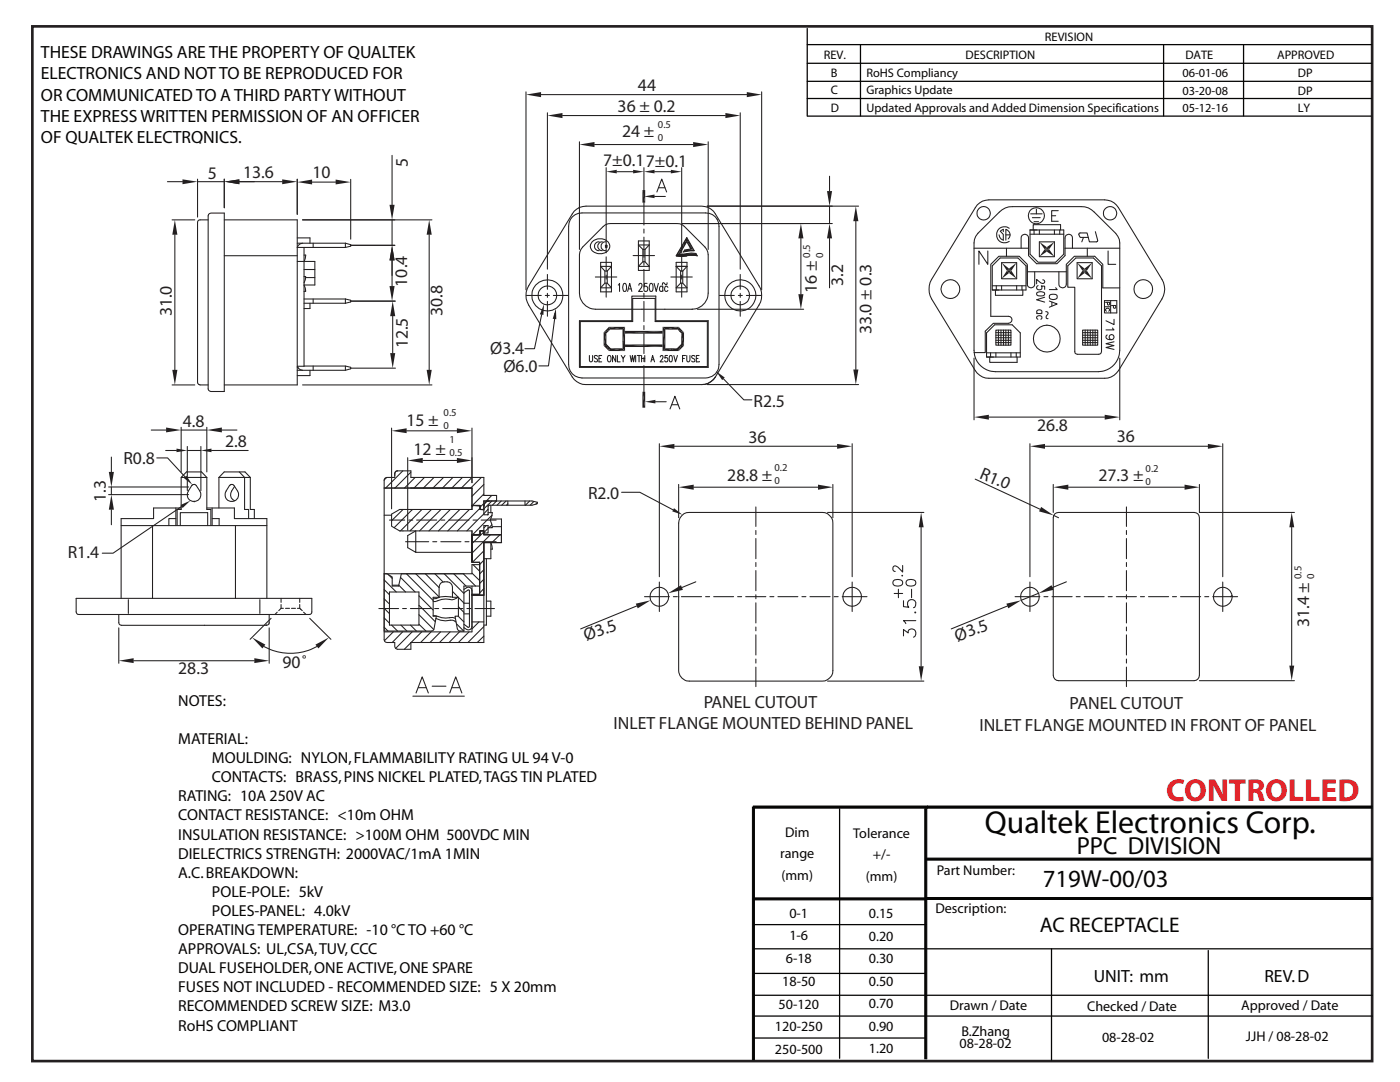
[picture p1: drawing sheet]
<svg xmlns="http://www.w3.org/2000/svg" width="279mm" height="216mm" viewBox="0 0 279 216" stroke-linecap="round" stroke-linejoin="round" font-family="sans-serif">
<path d="M6.5 5.3h267.3v206.4h-267.3z" fill="none" stroke="#231f20" stroke-width=".53"/>
<g fill="#050504" stroke="#050504" stroke-width=".2">
<path d="M150.2 161h.4v50.5h-.4z"/>
<path d="M184.6 161.4h.4v50h-.4z"/>
<path d="M150.4 160.8h34.7v.5h-34.7z"/>
<path d="M150.4 179.2h34.3v.4h-34.3z"/>
<path d="M185.1 160.8h88.8v.5h-88.8z"/>
<path d="M184.7 171.2h89.2v.4h-89.2z"/>
</g>
<g fill="none" stroke="#050504" stroke-width=".25">
<path d="M161.1 8.9h112.6M161.1 12.6h112.6M161.1 16.2h112.6M161.1 5.7v17.5M161.1 19.7h112.6M171.7 8.9v14.2M232.2 8.9v14.2M248.2 8.9v14.2M39.9 28.5h.1M161.2 23.2h112.4M167.6 161.4v49.8M150.4 189.3h123.5"/>
<path d="M150.4 194.2h34.4M150.4 184.5h34.5M150.6 198.6h123.3M209.9 189.3v22.2M241.1 189.7v21.5M150.4 207.1h34.4M150.4 202.7h123.5"/>
</g>
<path d="M184.7 179.4h89.2" fill="none" stroke="#050504" stroke-width=".4"/>
<path d="M184.8 161.1h88.8" fill="none" stroke="#050504" stroke-width=".2"/>
<g fill="none" stroke="#231f20" stroke-width=".21">
<path d="M36.2 95.3v6.4h-.9v3.2M37.2 94.2h3l1.1 1.1h-5.1zM38.3 96.9a.57 .57 0 0 1 .9 0l.7 1.1a1.35 1.35 0 0 1-1.2 2.1 1.35 1.35 0 0 1-1.1-2.1zM38.7 96.7h.1M41.3 95.3v6.4h.8v3.2M43.7 95.3v6.1M43.7 95.3h6.3M43.7 95.3l1-1.1h4.2l1.1 1.1M45.8 96.9a.57 .57 0 0 1 .9 0l.7 1.1a1.35 1.35 0 0 1-1.1 2.1 1.35 1.35 0 0 1-1.2-2.1zM46.3 96.7h.1M46.8 97a2.1 2.1 0 0 0-.7 2.3l.7 .6M47.8 94.2l1 1.1v6.4h.8v1.8"/>
<path d="M50 95.3v6.4h.8v1.8M76.7 95.8v31.9l.2 .4 .3 .1h1.6l.1 1.1 .4 .3h2.7v-1.4M76.7 97.4h17.5v4.3M77.2 95.3l-.5 .5M78.8 94.9l.1-.7 .4-.2-.4 .2-.1 1.1h-1.6l-.3 .1-.2 .4M79.3 94h2.7zM80.4 94l-3.4 3.4M82 94v1.3h14.6v3.6h2.5M82 94.2l-3.2 3.2M82.8 95.3l-2.1 2.1M84.7 95.3l-2.1 2.1M86.6 95.3l-2.1 2.1"/>
<path d="M88.5 95.3l-2.1 2.1M90.4 95.3l-2.1 2.1M92.3 95.3l-2.1 2.1M94.2 95.3l-2.1 2.1M96.1 95.3l-2.2 2.1M96.6 98.6l-2.3 2.3M96.6 100h9.6l1 .2v.3l-1 .3h-8.6l-.2 .2v1.7h-.8zM96.6 96.7l-2.4 2.3M97.6 100a1.02 1.02 0 0 0-1 1M98.1 98.9l-1 1.1M98.2 100l-1.6 1.5M99.1 100l-.8 .8"/>
<path d="M99.1 99.8l-.2 .2M99.1 98.9v1.1zM100 100l-.8 .8M101 100l-.9 .8M101.3 100v.8M104.8 100v.8M105.7 100l-.8 .8M15.2 119.4h47v2.7l-.2 .5h-.3h-46h-.2l-.3-.5zM24.2 104.9h29.1M25.6 119.7v2.7M30.4 104.9v14.5M35.1 103.5h-1.4v1.4"/>
<path d="M35.1 101.4v3.5M36 104.9v-2.6h5.4v2.6M36.2 101.4h-5.5v2.1h-6.5v15.9M38.7 100.1h.1M41.3 101.4h5.5v2.1h6.5v15.9M42.3 103.5h1.4v1.4M42.3 101.4v3.5M47 104.9v14.5M51.9 119.7v2.7M76.7 119.5l.9 .9M76.7 115.7l2.4 2.4M76.7 117.6l1 1.1"/>
<path d="M76.7 102.8h1.4M77.5 114.7l.8 .7M77.7 103.8h3.1M77.7 118.1h5.9v6.6h-5.9zM78.3 116.8h1.3l1.3 1.3M79.9 115.2l2.9 2.9M80.1 114.5l-.6 2.4h-1.2v-1.8l-1.1-.6M80.4 101.7l-2.3 2.2M80.9 108.1h4.7M81.1 114.5l5.3 5.3M81.4 106.9l1.6-1v4.3l-1.6-.9zM81.6 103.8h.8"/>
<path d="M82.3 101.7l-3.6 3.6M83 110.2h11.2M83 114.5l4.6 4.6M83.1 103.8h4.1M83.6 118.9l2.8 2.8M84.2 101.7l-4.3 4.2M84.9 114.5l2.7 2.7M86.1 101.7l-4.3 4.2M86.4 108.1h.8M86.8 114.5l1.6 1.6M88 103.8h.8M88 108.1h4"/>
<path d="M88 101.7l-4.3 4.2M88.6 114.5l4 3.9M89.6 103.8h4M89.8 119.6a4.5 4.5 0 0 0-2.9 .4h-.5M89.9 101.7l-4.3 4.2M90.3 119.1a5.3 5.3 0 0 0-3.3 .3l-.6 .1M90.3 118l2.3 2.3M90.6 114.5l2.4 2.4M91.4 119.2a1.85 1.85 0 0 1-1.7 .4M91.8 101.7l-4.3 4.2M92.5 114.5l2.4 2.4M92.6 118.3l.8-.6h.2l.1 7.3-.3 .2-.8-.6"/>
<path d="M92.6 117.6l.5-.3a.7 .7 0 0 1 1.1 .6M92.8 108.1h.8M93.7 101.7l-4.3 4.2M94.2 118.6v.2h2.4h-2.4M94.2 106.7h1.6v-.8h.8v.8h3.5v1.6h-3.5v10.5h-2.4v-.2h1.5v-6.4h-1.5zM94.2 101.7h-14.4l-1.7 .9v2.4l1.7 .9h14.4M94.2 118.6h1.5zM94.2 112.2h1.5zM94.2 105.9v6.3zM94.2 116.9v9.2h-17.5M94.2 100.9h.1M94.2 114.4l1.5 1.4"/>
<path d="M94.2 106.7h1.6M94.4 112.7l1.3 1.3M94.4 108.1h4.6M94.4 103.8h.8M94.4 100.9l-.2 .2M95.4 118.6l-.1 .2M95.7 112.2v6.4M95.7 116.9h-3.1v9h-1l-.3-.4-.5-2.5h.7v-3.8h-1.2v-2a1.4 1.4 0 0 0-1.2-1.1 1.4 1.4 0 0 0-1.4 .7l-.1 2.4h-1.2v3.8h.7l-.6 2.7-.4 .2h-9.4M95.8 106.6l-1.6 .1h1.6M95.8 100.9h-1.6l1.6 .1v.7h.8M95.8 100.9h-1.6v.8M95.8 105.9h.1"/>
<path d="M95.8 101.7h.1M95.8 106.6h.1M95.8 105.9v.8M95.8 100.9v.8h.8M95.8 101.4l-4.5 4.5M96 103.8h3M96.6 109.9l-2.3 2.3M96.6 111.8l-.9 .9h-1.5v1.8h-17.5M96.6 113.7l-.9 .8M96.6 115.6l-.9 .8M96.6 117.4l-.9 .9M96.6 106.7v-.8h-.8v.8"/>
<path d="M96.6 105.9h-.8v.7M96.6 105.9h-.8M96.6 100.5l-.8 .7M96.6 106.4h.8v-1.5h-.8v1.8M96.6 100.8h.1M96.6 106.1l-2.4 2.4M97 104.9l-.4 .4M97 100.1l-.3 .3M97.1 111.5v13.2h-.5M97.1 119.9h.9M97.4 101.6l-4.2 4.3M97.4 105.4l-.8 .9"/>
<path d="M97.4 102.6l-.1 .1M97.4 102.3h.9l-.5 1.5 .5 1.5h-.9M97.9 106.7l-3.7 3.7M98 109.6h.3l-.3-1.3v3.2h-1.4M98 103.6h2.1v4.7v-1.6h-3.5M98 100.8v1.5M98.2 104.7l-.6 .6M98.2 102.8l-3.9 3.9M98.3 105.1h1.8M99.8 106.7l-1.6 1.6M100.1 108.3h-3.5v19.9h-14.6M101.3 100.5l-.2 .3"/>
<path d="M106.6 100.1l-.8 .7M107.2 100.3l-.3 .3M202.6 119.1h4.9M205.5 116.1v5.9M208.3 119.1h.8M209.9 119.1h4.1M210.5 102.5l.8-.2h27a1.02 1.02 0 0 1 1.1 1v31.4a1.08 1.08 0 0 1-1.1 1.1h-27a1.08 1.08 0 0 1-1.1-1.1v-31.4zM214.8 119.1h.8M216.4 119.1h4M221.2 119.1h.8M222.8 119.1h4M224.8 101.2v3.8"/>
<path d="M224.8 105.9v.8M224.8 107.5v4M224.8 112.2v.8M224.8 113.9v4M224.8 118.7v.8M227.6 119.1h.8M229.2 119.1h4M234 119.1h.8M235.6 119.1h4M239.4 102.3h18.9M240.4 119.1h.8M242 119.1h5"/>
<path d="M244 116.1v5.9M245.9 118.8l-.3 .3M257.8 105.2v27.6M23.7 122.6l.1 1.9 .4 .3h29l.5-.3v-1.9M53.1 124.7h.1M53.7 124.5h.1M60 121.6h.1M75.6 121.4h3.9M76.7 123.3l1 1.1M76.7 125.2l.7 .7M76.7 121.4l1 1M78.1 124.7l1.2 1.2"/>
<path d="M78.5 126.1l-1.8 1.8M80 124.7l1.2 1.2M80.4 121.4h.7M80.4 126.1l-2.1 2.1M81.9 121.4h4M81.9 124.7l1.2 1.2M82 128.2l-1.3 1.4M82.3 126.1l-3.3 3.3M82.4 138.9h10.3M83 138.3l1.3-3.2 1.2 3.2M83.5 137.2h1.5M83.6 120.8l3.3 3.3"/>
<path d="M83.6 124.6l1.4 1.3M83.6 122.7l3 2.9M84.2 126.1l-2.2 2.1M86 126.1l-2.1 2.1M86.2 136.9h2.8M86.4 122.8l.5 .1a4.9 4.9 0 0 0 2.9 .3M86.7 121.4h.8M87 123.4a4.9 4.9 0 0 0 3.3 .4l.7 .3M87.9 126.1l-2.1 2.1M88.4 121.4h4M89.7 123.2h.6l.6 .2M89.8 138.3l1.1-3.2 1.3 3.2"/>
<path d="M89.8 126.1l-2.1 2.1M90.2 137.2h1.5M91.1 124.5l1.4 1.4M91.4 123l1.2 1.1M91.5 121l1.1 1.2M91.7 126.1l-2.1 2.1M92.6 122.5h1.1M92.6 120.4h1.1M93.2 121.4h.8M93.6 126.1l-2.1 2.1M94.2 124.1h2.4M94.2 125a.71 .71 0 0 1-1.1 .6l-.5-.4"/>
<path d="M94.8 121.4h3.9M95.6 124.1l-1.4 1.4M96.6 125l-3.2 3.2M96.6 126.9l-1.3 1.3M97.1 123h.9M224.8 120.3v4M224.8 125.1v.8M224.8 126.7v4M224.8 131.5v.8M224.8 133.1v3.9M239.4 135.8h18.9"/>
<circle cx="205.5" cy="119.1" r="1.87"/>
<circle cx="244.1" cy="119.1" r="1.88"/>
</g>
<path d="M38.4 96.7h.1M38.7 96.7h.1M46 96.7h.1M46.3 96.7h.1M38.7 100.1h.1M46.3 100.1h.1M94.2 106.7h.1M95.8 106.6h.1" fill="none" stroke="#231f20" stroke-width=".2"/>
<g fill="#231f20">
<path d="M257.8 102.3l.5 2.9h-1z"/>
<path d="M257.3 132.8h1l-.5 3z"/>
</g>
<path d="M207.3 118.4l-3.5 1.4M212.8 116.1l-2.8 1.1M201.1 120.9l-11.3 4.6" fill="none" stroke="#231f20" stroke-width=".21"/>
<g fill="#231f20">
<path d="M207.3 118.4l2.6-1.6 .3 .9z"/>
<path d="M200.8 120.5l3-.7-2.6 1.6z"/>
</g>
<path d="M210.2 96.7v5.6M213.2 97.2h23.2M239.4 96.7v5.6" fill="none" stroke="#231f20" stroke-width=".21"/>
<g fill="#231f20">
<path d="M210.2 97.2l3-.5v1z"/>
<path d="M236.4 96.7l3 .5-3 .5z"/>
</g>
<path d="M205.5 88.5v26.6M208.5 89h32.6M244 88.5v26.6" fill="none" stroke="#231f20" stroke-width=".21"/>
<g fill="#231f20">
<path d="M205.5 89l3-.4v1z"/>
<path d="M241.1 88.6l2.9 .4-2.9 .6z"/>
</g>
<path d="M194.6 95.6l13 6M210.3 102.8l1 .5" fill="none" stroke="#231f20" stroke-width=".21"/>
<path d="M207.8 101.2l2.5 1.6-2.9-.8z" fill="#231f20"/>
<path d="M98 119.9v3.1M23.7 125.3v7.1M26.7 131.8h24.1M53.7 125.3v7.1" fill="none" stroke="#231f20" stroke-width=".21"/>
<g fill="#231f20">
<path d="M23.7 131.8l3-.5v1z"/>
<path d="M50.8 131.3l2.9 .5-2.9 .5z"/>
</g>
<g fill="none" stroke="#231f20" stroke-width=".21">
<path d="M128.6 119.1h5M131.6 116.1v5.9M134.4 119.1h.8M135.5 119.1h-.1M136 119.1h4M136.1 102.9l.4-.4 1.1-.2h26.5a2.17 2.17 0 0 1 2.1 2.1v29.4a2.17 2.17 0 0 1-2.1 2.1h-26.5a2.16 2.16 0 0 1-2.2-2.1v-29.4l.3-1.1zM140.8 119.1h.8M142.4 119.1h4M147.2 119.1h.8M148.8 119.1h4M150.8 101.2v3.8M150.8 105.9v.8"/>
<path d="M150.8 107.5v4M150.8 112.2v.8M150.8 113.9v4M150.8 118.7v.8M153.6 119.1h.8M155.3 119.1h3.9M160 119.1h.8M161.6 119.1h4.1M165.2 102.3h19.2M166.5 119.1h.8M168.1 119.1h4.9M170.1 116.1v5.9"/>
<path d="M183.8 105.2v27.7M150.8 120.3v4M150.8 125.1v.8M150.8 126.7v4M150.8 131.5v.8M150.8 133.1v3.9M165.2 135.9h19.2"/>
<circle cx="131.6" cy="119.1" r="1.87"/>
<circle cx="170.1" cy="119.1" r="1.87"/>
</g>
<g fill="#231f20">
<path d="M183.8 102.3l.5 2.9h-.9z"/>
<path d="M183.4 132.9h.9l-.5 3z"/>
</g>
<g fill="none" stroke="#231f20" stroke-width=".21">
<path d="M138.9 116.1l-2.8 1.1M178.3 115.9a1.24 1.24 0 0 1 1.8 .3v.2a1.13 1.13 0 0 1-1.9 0zM178.4 118.4h1.7M179.3 117.6v1.7M180 114.9h.1zM180.1 112.8v1.3l-.9-.9a.62 .62 0 0 0-.9-.1l-.1 .6 .2 .2 .3 .1M180.3 119.9v1.1l1.1 .2-.3-.7a.84 .84 0 0 1 .9-.9 .84 .84 0 0 1 .8 1l-.2 .6-.3 .1M180.9 115.9a1.24 1.24 0 0 1 1.9 .3v.2a1.13 1.13 0 0 1-2 0zM181.9 117.6v1.7M127.1 120.9l-11.2 4.6M180.3 126.9v-1.3l.9 .7a.79 .79 0 0 1 1-.8 .79 .79 0 0 1 .6 1.1l-.2 .4-.3 .1M182.6 122.2h.2l-.2 .1z"/>
<path d="M182.8 123.8h-2.5l.5 .6"/>
</g>
<g fill="#231f20">
<path d="M133.3 118.4l2.6-1.6 .4 .9z"/>
<path d="M126.9 120.5l3-.7-2.6 1.6z"/>
</g>
<path d="M135.4 96.7v6.6M138.4 97.2h24.9M166.2 96.7v6.6" fill="none" stroke="#231f20" stroke-width=".21"/>
<g fill="#231f20">
<path d="M135.4 97.2l3-.5v1z"/>
<path d="M163.3 96.7l2.9 .5-2.9 .5z"/>
</g>
<path d="M131.6 88.5v26.6M134.6 89h32.5M170.1 88.5v26.6" fill="none" stroke="#231f20" stroke-width=".21"/>
<g fill="#231f20">
<path d="M131.6 89l3-.4v1z"/>
<path d="M167.1 88.6l3 .4-3 .6z"/>
<path d="M134.5 101.4l1.7 1.3-2-.7z"/>
</g>
<path d="M30.2 85.8h2.9M36.2 85.3v8.9M36.2 85.8h5.1M41.3 85.3v8.9M44.3 85.8h3M124.1 98.2h3.6l6.6 3.5" fill="none" stroke="#231f20" stroke-width=".21"/>
<g fill="#231f20">
<path d="M33.1 85.3l3.1 .5-3.1 .5z"/>
<path d="M41.3 85.8l3-.5v1z"/>
</g>
<path d="M33.1 89.9h2.1M37.4 89.1v8.8M40.1 89.1v8.8M42.2 89.9h2.2" fill="none" stroke="#231f20" stroke-width=".21"/>
<g fill="#231f20">
<path d="M35.2 89.5l2.2 .4-2.2 .3z"/>
<path d="M40.1 89.9l2.1-.4v.7z"/>
</g>
<path d="M21.7 98.7h15.9M21.7 97.2h15.9M22.2 91.2v3M22.2 97.2v1.5M37.4 89.9h2.7M44.4 89.9h5.1M22.2 101.7v3" fill="none" stroke="#231f20" stroke-width=".21"/>
<g fill="#231f20">
<path d="M22.2 98.7l.5 3h-1z"/>
<path d="M21.7 94.2h1l-.5 3z"/>
<path d="M36.7 95.4l.5-.5 1.2 1.8z"/>
</g>
<path d="M31.3 91.4h2.1l3.6 3.8" fill="none" stroke="#231f20" stroke-width=".21"/>
<path d="M36 100.8l2-.9-1.5 1.5z" fill="#231f20"/>
<path d="M81.4 91.3v14.5M84.4 91.9h6.8M94.2 91.3v5M36.2 101.1l-13.6 9.3h-2.2" fill="none" stroke="#231f20" stroke-width=".21"/>
<g fill="#231f20">
<path d="M81.4 91.9l3-.5v1z"/>
<path d="M91.2 91.4l3 .5-3 .5z"/>
</g>
<path d="M78.1 85.4v16.1M81.2 86h10M94.2 85.4v10.9" fill="none" stroke="#231f20" stroke-width=".21"/>
<g fill="#231f20">
<path d="M78.1 86l3.1-.5v.9z"/>
<path d="M91.2 85.5l3 .5-3 .4z"/>
</g>
<g fill="none" stroke="#231f20" stroke-width=".21">
<path d="M56.1 119.4v.8M59.8 119.4v.8M52.7 129a11 11 0 0 0 10.5 0M54.1 123.4l-4.2 4.2M55.3 122.1l-.4 .5M56.1 121.4l-.5 .5M56.1 120.6v.8M56.1 121.4h.5M57 121.4h.8M58.2 121.4h.8M59.4 121.4h.4M59.8 120.6v.8"/>
<path d="M59.8 121.4l.5 .5M60.6 122.1l.5 .5M61.8 123.4l4.2 4.2"/>
</g>
<g fill="#231f20">
<path d="M50.3 127.2l2.7 1.4-.6 .8z"/>
<path d="M63 128.6l2.7-1.4-2.2 2.2z"/>
</g>
<g fill="none" stroke="#231f20" stroke-width=".21">
<path d="M197.4 39.9h23.1M41.5 43.9h-1.8l-.3 .5v31.9l.1 .2 .4 .3h1.6M41.6 42.8l.5-.3h2.7v35.6h-2.7l-.5-.2-.1-.3zM44.8 51h14.5M59.3 52.2h3.5v4.7h-2.1M59.3 43.9v32.9M59.3 48.5h9.6v.9h-9.6l.2-.4 .9-.5M60.7 59.7h8.2v.8h-8.2M60.7 49.4v23.7h-1.4M60.7 53.8h2.1M61 55.4h1.8M70 48.8v.3"/>
<path d="M70 59.9v.4M118.8 55.3h4.3M119.9 53.2h2.1l-.8 .9h-.5zM119.9 52.4h2.1v5.8h-2.1zM120.7 54.1v2.4M121 51.3v2.8M121 54.9v.8M121 56.5v2.8M121.2 54.1v2.4l.8 .9h-2.1l.8-.9h.5M126.4 51h4.2M127.4 48.9h2.2l-.9 .9h-.4zM127.4 48.1h2.2v5.9h-2.2z"/>
<path d="M128.3 52.2h.4l.9 1h-2.2zM128.3 49.8v2.4M128.5 40.4v4.5M128.5 45.7v.8M128.5 47.3v4M128.5 52.1v.8M128.5 53.7v4M128.5 58.5v.8M128.7 49.8v2.4M134.9 53.2h2.2l-.8 .9h-.5zM134.9 52.4h2.2v5.8h-2.2zM135.8 54.1v2.4"/>
<path d="M136 51.3v2.8M136 54.9v.8M136 56.5v2.8M136.3 54.1v2.4l.8 .9h-2.2l.9-.9h.5M194.4 48.5v21.4M194.4 49.5h10.9M198 57h6.8M198 57.9h1.4M198 53l1.6-1.5h3.6l1.6 1.5v4.9h-6.8zM198.8 57v.9M199.4 42.3l-4.2 4.3M199.9 57v.9"/>
<path d="M200.9 49.5v1.6M202.9 57v.9M204 57v.9M205 56.7v-4l-1.6-1.6h-4.1l-1.6 1.6v10.4h3.6a.7 .7 0 0 1 .7 .7 .7 .7 0 0 1-.7 .7h-3.1l-1.6 1.6v4.3h-2.2M205 54.2h7.8M205 53v3.7M205.3 49.5v1.5l1.6 1.6h4l1.6-1.6v-3.5a.74 .74 0 0 1 .8-.8 .74 .74 0 0 1 .7 .8v2M205.3 47.5a.74 .74 0 0 0-.8-.8 .74 .74 0 0 0-.7 .8v2M205.3 47.5v2M205.6 45.9h6.7v4.8l-1.6 1.6h-3.5l-1.6-1.6zM205.6 46.7h6.7M206.4 45.9v.8"/>
<path d="M206.5 54.2v2.5a.74 .74 0 0 1-.7 .7 .74 .74 0 0 1-.8-.7M207.4 45.9v.8M210.4 45.9v.8M211.3 54.2v2.5a.74 .74 0 0 0 .8 .7 .74 .74 0 0 0 .7-.7v-4l1.6-1.6h4.1l1.6 1.6v4.7h3.4M211.5 45.9v.8M212.5 49.5h11M217 49.5v1.6M218.4 42.3l4.3 4.3M223.5 48.5v21.4M59.3 73.3h.1M126.1 64h-10.5v9.3h25.7v-9.3h-10.4M126.1 61.7h-7.2a3.3 3.3 0 0 1-3.3-3.2l.1-8.2 .6-1 4.5-4.4 1.1-.3h13.2h.6l.9 .6 4.4 4.6 .3 1v7.7a3.3 3.3 0 0 1-3.2 3.2h-7.2"/>
<path d="M126.3 61.7h4.5M126.3 64.2h-10.5v8.9h25.4v-8.9h-10.4M128.5 60.1v4.1M128.5 65v.8M128.5 66.6v4M128.5 71.4v.8M128.5 73v5.2M196.9 70.4h6.7M196.9 71.2h1.4M197.7 70.4v.8M198.5 64.8h3.5l1.6 1.6v4.8h-6.7v-4.8zM198.7 65.9h3.1v3h-3.1z"/>
<path d="M198.7 70.4v.8M201.8 70.4v.8M202.8 70.4v.8M215 70.7h4.3M216.1 65.9h3v3h-3zM219.8 70.1v-17.1l-1.6-1.5h-3.5l-1.6 1.5v4.3h1.4v12.8"/>
</g>
<g fill="#231f20">
<path d="M216 54l.4 .5-1.4 1.1z"/>
<path d="M216 54h.4v.5z"/>
<path d="M215 52.4l1.4 1.2-.4 .4z"/>
<path d="M216 54l.4-.4v.4z"/>
</g>
<path d="M218 52.4h-3v3.2h3" fill="none" stroke="#231f20" stroke-width=".21"/>
<g fill="#231f20">
<path d="M216.4 54.5l.5-.5 1.1 1.6z"/>
<path d="M216.4 54h.5l-.5 .5z"/>
<path d="M216.4 53.6l1.6-1.2-1.1 1.6z"/>
<path d="M216.4 53.6l.5 .4h-.5z"/>
</g>
<path d="M218 52.4v3.2" fill="none" stroke="#231f20" stroke-width=".21"/>
<g fill="#231f20">
<path d="M208.5 49.7l.4 .5-1.5 1z"/>
<path d="M208.5 49.7h.4v.5z"/>
<path d="M207.4 48.3l1.5 1-.4 .4z"/>
<path d="M208.9 49.3v.4h-.4z"/>
</g>
<path d="M210.4 48.3h-3v2.9h3" fill="none" stroke="#231f20" stroke-width=".21"/>
<g fill="#231f20">
<path d="M208.9 50.2l.5-.5 1 1.5z"/>
<path d="M208.9 49.7h.5l-.5 .5z"/>
<path d="M208.9 49.3l1.5-1-1 1.4z"/>
<path d="M208.9 49.3l.5 .4h-.5z"/>
</g>
<path d="M210.4 48.3v2.9" fill="none" stroke="#231f20" stroke-width=".21"/>
<g fill="#231f20">
<path d="M201 54l.4 .5-1.5 1.1z"/>
<path d="M201 54h.4v.5z"/>
<path d="M199.9 52.4l1.5 1.2-.4 .4z"/>
<path d="M201.4 53.6v.4h-.4z"/>
</g>
<path d="M202.9 52.4h-3v3.2h3" fill="none" stroke="#231f20" stroke-width=".21"/>
<g fill="#231f20">
<path d="M201.4 54.5l.4-.5 1.1 1.6z"/>
<path d="M201.4 54h.4l-.4 .5z"/>
<path d="M201.4 53.6l1.5-1.2-1.1 1.6z"/>
<path d="M201.4 53.6l.4 .4h-.4z"/>
</g>
<path d="M60.7 50.9h.3l-.3 1.3M60.7 56.9l.3 1.2h-.3M60.7 55.2h.3l-.3 1.2M68.9 48.5l1.1 .3M68.9 59.7l1.1 .2M70 49.1l-1.1 .3M133.9 55.3h4.3M202.9 52.4v3.2M70 60.3l-1.1 .2M120.8 68.6l1.1 1.1" fill="none" stroke="#231f20" stroke-width=".21"/>
<g fill="#231f20">
<path d="M121.5 65.2h3.2l-.5 .6z"/>
<path d="M121.5 65.2l2.7 .6h-2.4z"/>
<path d="M121.5 65.2l.3 .6-1.3 .5z"/>
<path d="M120.5 66.3l1.3-.5-.8 .7z"/>
<path d="M120.5 66.3l.5 .2-.5 2.5z"/>
<path d="M121 66.5v2.3l-.5 .2z"/>
<path d="M120.5 69l.5-.2 .5 1.2z"/>
<path d="M121 68.8l.8 .7-.3 .5z"/>
<path d="M121.8 69.5l2.9 .5h-3.2z"/>
<path d="M121.8 69.5h2.4l.5 .5z"/>
<path d="M124.7 65.2v4.8l-.5-.5z"/>
<path d="M124.7 65.2l-.5 4.3v-3.7z"/>
<path d="M124.7 66h7.5l-7.5 .6z"/>
<path d="M124.7 66.6l7.5-.6v.6z"/>
<path d="M132.2 65.2l.6 4.3-.6 .5z"/>
<path d="M132.2 65.2l.6 .6v3.7z"/>
<path d="M136 66.5l.5-.2v2.7z"/>
<path d="M136 66.5l.5 2.5-.5-.2z"/>
<path d="M132.2 70l3-.5 .3 .5z"/>
<path d="M132.8 69.5h2.4l-3 .5z"/>
<path d="M136 68.8l.5 .2-1 1z"/>
<path d="M135.2 69.5l.8-.7-.5 1.2z"/>
</g>
<path d="M136.1 68.6l-1 1.1" fill="none" stroke="#231f20" stroke-width=".21"/>
<g fill="#231f20">
<path d="M132.2 65.2h3.3l-2.7 .6z"/>
<path d="M132.8 65.8l2.7-.6-.3 .6z"/>
<path d="M135.5 65.2l1 1.1-1.3-.5z"/>
<path d="M135.2 65.8l1.3 .5-.5 .2z"/>
<path d="M124.7 68.7l7.5 .5h-7.5z"/>
<path d="M124.7 68.7h7.5v.5z"/>
</g>
<path d="M121 33.5v16.9M123.1 34.3h3.3M128.5 33.5v5.5" fill="none" stroke="#231f20" stroke-width=".21"/>
<g fill="#231f20">
<path d="M121 34.3l2.1-.4v.7z"/>
<path d="M126.4 33.9l2.1 .4-2.1 .3z"/>
</g>
<path d="M130.6 34.3h3.3M136 33.5v16.9" fill="none" stroke="#231f20" stroke-width=".21"/>
<g fill="#231f20">
<path d="M128.5 34.3l2.1-.4v.7z"/>
<path d="M133.9 33.9l2.1 .4-2.1 .3z"/>
</g>
<g fill="none" stroke="#231f20" stroke-width=".21">
<path d="M197.1 50.1v2.6l-1.7-2.6v2.6M209.9 43.1h.8M211.2 42h-1.3v2.2h1.3M221.1 50.1v2.6h1.6M59.3 73.9h9.6l1.1-.3v-.3l-1.1-.3v.9M59.4 73.1l.2 .4 .8 .4M60.7 73h8.2M138.1 61.7h.1M221 66.8a.44 .44 0 0 0-.2 .7 .88 .88 0 0 0 1.5-.3 .5 .5 0 0 0-.5-.4 .5 .5 0 0 0-.5 .5 .5 .5 0 0 0 .5 .5M222 65.4l.3 .4h-1.6M222.3 68.2l-1.6 .4 1.6 .4-1.6 .3 1.6 .4M222.3 63.7v1.1l-1.6-.8"/>
<circle cx="208.9" cy="67.6" r="2.66"/>
</g>
<path d="M70 49h.1" fill="none" stroke="#231f20" stroke-width=".2"/>
<path d="M128.5 39.2l2.1-.4v.7z" fill="#231f20"/>
<path d="M130.6 39.2h2.2M131.1 38.3l1-2.6 .9 2.6M131.5 37.5h1.2M130.8 80.2h2.2M133.7 81.6l1-2.5 1 2.5M134.1 80.8h1.2" fill="none" stroke="#231f20" stroke-width=".21"/>
<path d="M128.7 80.2l2.1-.4v.7z" fill="#231f20"/>
<g fill="none" stroke="#231f20" stroke-width=".21">
<path d="M123.4 56.9l.2-.4v1.7M124.4 56.6h.5l.1 .7a.79 .79 0 0 1-.3 .9l-.3-.1-.1-.6zM125.3 58.2l.4-1.7 .4 1.7M125.4 57.6h.6M127.5 56.9v-.2a.41 .41 0 0 1 .7 .1 .41 .41 0 0 1-.2 .6l-.5 .8h.7M129.1 56.5h-.5v.8a.49 .49 0 0 1 .7 .2 .49 .49 0 0 1-.5 .7l-.3-.3M129.7 56.6h.5l.1 .7a.79 .79 0 0 1-.3 .9l-.3-.1-.1-.6zM130.5 56.5l.5 1.7 .4-1.7M132.3 57.3l-.4-.2a.69 .69 0 0 0-.1 1h.4l.1-.2M132.3 57.1v1.1M133.1 56.4l-.1 .4-.6-.4-.2 .5M133.3 57.3l-.4-.2a.69 .69 0 0 0-.1 1h.4l.1-.2"/>
<path d="M205.7 42.7h2.3M206 43.4h1.6M206.4 44.2h.9M206.8 41.7v1M214.5 70.1v.3l.5 .3M219.8 70.1l-.2 .5-.3 .1"/>
</g>
<g fill="#231f20">
<path d="M128.2 37.9l.6 2.5h-.6z"/>
<path d="M128.2 37.9h.6v2.5z"/>
<path d="M128.2 78.2h.6v3.2z"/>
<path d="M128.2 78.2l.6 3.2h-.6z"/>
</g>
<g fill="none" stroke="#231f20" stroke-width=".21">
<path d="M197.4 39.9a3 3 0 0 0-2.8 1.5l-8.7 14.4a4 4 0 0 0 0 3.8l8.7 14.4a3.3 3.3 0 0 0 2.8 1.5h23.1a3.2 3.2 0 0 0 2.7-1.5l8.7-14.4a3.7 3.7 0 0 0 0-3.8l-8.7-14.4a3.2 3.2 0 0 0-2.7-1.5M34.3 43.9h4.6M34.9 46.8v27M44.8 43.9h14.5M59.3 47.5h2.6v1M62.5 48.5v.9M62.5 59.7v.8M105.1 59h2.9M108.8 59h.8M109.2 54.8v2.9M109.2 58.5v.8M110.4 59h3"/>
<path d="M113.5 45.2v27.5a2.67 2.67 0 0 0 2.6 2.7h24.7a2.68 2.68 0 0 0 2.7-2.7v-27.5a2.6 2.6 0 0 0-2.7-2.7h-24.7a2.6 2.6 0 0 0-2.6 2.7M114.6 42.1a3.2 3.2 0 0 1 2.4-1h23a3 3 0 0 1 2.8 1.6l8.7 14.3a3.7 3.7 0 0 1 0 3.9l-8.7 14.3a3.3 3.3 0 0 1-2.8 1.5h-23a3.2 3.2 0 0 1-2.8-1.5l-8.7-14.3a3.7 3.7 0 0 1 0-3.9zM115.5 41.5h.1M118.2 48.3a2.42 2.42 0 0 1 2-.6 1.43 1.43 0 0 1 1.4 1 1.43 1.43 0 0 1-.6 1.6 2.02 2.02 0 0 1-3.2-1.2zM119.6 48.2a.89 .89 0 0 0-1 .9 .89 .89 0 0 0 1 .9M120.2 48.2a.89 .89 0 0 0-.9 .9 .89 .89 0 0 0 .9 .9M120.9 48.2a.89 .89 0 0 0-.9 .9 .89 .89 0 0 0 .9 .9M121.2 49h-.4l.3 .2v.1h-.3M143.1 43.7h.1M143.4 44.6h.1M143.6 59h2.9M147.3 59h.9"/>
<path d="M147.7 57.1h.1M147.7 54.8v2.9M147.7 58.5v.8M149 59h2.9M195.2 46.6l-.7 1.2-.1 .7M198.7 57.9v1h5.4v-1M199.4 42.3a3.5 3.5 0 0 1 2.7-1.1h13.7a3.3 3.3 0 0 1 2.6 1.1M200.2 46.2v-.4l-.6 .3 .6 .7v1.1l-.4-.2-.4-.8M200.7 46.9h.9M201.2 47.7a1.11 1.11 0 0 0-.5-1.9v2.1M201.4 45.6a1.6 1.6 0 0 0-2.5 1.3 1.6 1.6 0 0 0 2.5 1.3M206.2 45.9v-1.1h5.5v1.1"/>
<path d="M207 58.4l.6-.2a.72 .72 0 0 1 .9 .5 1.11 1.11 0 0 1-1.6 0zM207.2 57a.46 .46 0 0 0-.3 .6 .46 .46 0 0 0 .6 .2 .44 .44 0 0 0 .4-.3 .44 .44 0 0 0-.1-.4h.7v.6M208.1 55.8l.3 .2 .1 .3-.1 .2-.3 .1-1.2-.8v.8M208.5 59.3l-1.6 .5 1.6 .5M209.5 58.9l.2-.1h1a.51 .51 0 0 1 .3 .4 .51 .51 0 0 1-.3 .5 .76 .76 0 0 1-.9 .1 .76 .76 0 0 1-.3-.9zM210.7 57.4l.3 .4h-1.6M216.2 47.4l-.3 .9M218.6 46.2l.5 1.8-.1 .2-.2 .1h-1.4l-.4-1.8-1.7 .1v.2l.3 .5 1.6 .1M220.4 60h2.5v2.4h-2.5zM221.7 60v2.4M222.7 46.6l.7 1.2 .1 .7M34.3 76.8h4.6"/>
<path d="M39.7 76.7h.1M44.8 76.8h14.5M61.9 60.5v1.1h-1.2M61.9 73.9v1h-2.6M62.5 73v.9M107.9 62.6h.1M108 61.8h.1M109.2 60.1v3M110.7 62.6h.1M117.6 70.9v1l.3 .3 .3-.2 .1-1.1M119.2 71.1l-.2-.2-.3 .1-.1 .4 .6 .3v.3l-.2 .2-.4-.2M119.5 71.5h.4"/>
<path d="M120.1 70.9h-.6v1.3h.6M120.8 66.3h.1M121.1 69.2h.1M121.2 73.1h.1M121.4 69.3h.1M121.4 71l.1-.1a.68 .68 0 0 1 .5 .7 .68 .68 0 0 1-.5 .6 .87 .87 0 0 1-.1-1.2zM121.7 64.2h.1M122.9 70.9v1.3l-.7-1.3v1.3M123.2 70.9v1.3h.6M124 70.9l.4 .6 .3-.6M124 69.8h.1M124.4 71.5v.7"/>
<path d="M124.4 65.7h.1M124.4 68.2h.1M124.5 66.2h.1M124.6 68.3h.1M124.6 68.4h.1M125.8 70.9l.2 1.3 .2-1.3 .2 1.3 .3-1.3M126.1 64v-4.9h4.8v4.9M126.2 71.1h.1M126.3 64.2v-4.7h4.5v4.7M126.5 66.3h.1M126.9 70.9v1.3M127.2 70.9h.6"/>
<path d="M127.2 66.2h.1M127.5 70.9v1.3M128 71.5h.7M128 70.9v1.3M128.1 61.7h.1M128.7 70.9v1.3M129.9 72.2l.3-1.3 .4 1.3M130 71.8h.5M130.8 66.3h.1M131.8 71.2l.1-.2 .3-.1 .1 .4-.6 .9h.7M132.7 61.7h.1M133.2 70.9h-.5v.5a.39 .39 0 0 1 .6 .4 .39 .39 0 0 1-.6 .3v-.1"/>
<path d="M133.7 71h.4v.2v.8l-.2 .2h-.2l-.1-.2zM134 69.7h.1M134 65.4h.1M134.2 65.6h.1M134.5 70.9l.3 1.3 .4-1.3M135.7 66.1h.1M136.2 67.1h.1M136.2 67.4h.1M136.2 71.5h.4M136.4 67.6h.1M136.8 70.9h-.6v1.3M137.1 70.9v1l.2 .3h.2l.2-.3v-1"/>
<path d="M138.7 71.1l-.2-.2-.4 .1v.4l.5 .3 .1 .3-.2 .2-.5-.2M139 71.5h.3M139.5 70.9h-.5v1.3h.5M139.6 72.2h.1M143.1 74.4h.1M147.7 60.1v3M194.4 69.9a4.3 4.3 0 0 0 4.3 4.3h20.5a4.3 4.3 0 0 0 4.3-4.3M197.5 71.2v1.1h5.5v-1.1M198.7 67.4h3.1M198.7 66.4h3.1M198.7 66.9h3.1M198.7 67.9h3.1"/>
<path d="M198.7 68.4h3.1M199.3 65.9v3M199.8 65.9v3M200.3 65.9v3M200.7 65.9v3M201.2 65.9v3M206.9 62.6h1M207.1 62.6l-.2-.5a.62 .62 0 0 1 1 0v.3l-.2 .2M207.1 63.7l-.2-.4a.65 .65 0 0 1 1-.1v.4l-.2 .1M208.7 62.2l.4 .1 .1 .1-.4 .8v.3l.4 .1M208.9 64.9h.1M209.4 60.1l1.6 .6-1.6 .6"/>
<path d="M209.9 60.3v.7M216.1 67.4h3M216.1 66.4h3M216.1 66.9h3M216.1 67.9h3M216.1 68.4h3M216.6 65.9v3M217.1 65.9v3M217.6 65.9v3M218.1 65.9v3M218.6 65.9v3M220.4 61.2h1.3"/>
<path d="M220.6 60.3h.8l-.1 .6-.3-.2v-.4M220.8 62.1l-.2-.2a.37 .37 0 0 1 .5-.4 .37 .37 0 0 1 .2 .6M221.8 61h.9l-.1 .5-.4-.1v-.4"/>
<circle cx="109.2" cy="58.9" r="1.87"/>
<circle cx="109.2" cy="58.9" r="3.1"/>
<circle cx="147.7" cy="58.9" r="1.86"/>
<circle cx="147.8" cy="58.9" r="3.1"/>
<circle cx="189.7" cy="57.7" r="1.87"/>
<circle cx="206.8" cy="43.1" r="1.61"/>
<circle cx="228.2" cy="57.7" r="1.87"/>
</g>
<g fill="#231f20">
<path d="M34.9 43.9l.5 2.9h-1z"/>
<path d="M34.4 73.8h1l-.5 3z"/>
<path d="M108.6 60.7l-.2 2.2-.6-.2z"/>
</g>
<path d="M108.1 62.8l-1.4 6.8h-1.9" fill="none" stroke="#231f20" stroke-width=".21"/>
<path d="M110.9 61.5l.1 2.2-.7-.1z" fill="#231f20"/>
<path d="M110.7 63.7l-1.2 9.3h-1.9" fill="none" stroke="#231f20" stroke-width=".21"/>
<path d="M142.9 74.1l1.7 1.2-.5 .5z" fill="#231f20"/>
<path d="M144.4 75.6l4 4.2h1.7M194.4 71.5v12.3M223.5 71.5v12.3M197.4 83.2h23.1" fill="none" stroke="#231f20" stroke-width=".21"/>
<g fill="#231f20">
<path d="M220.5 82.8l3 .4-3 .5z"/>
<path d="M194.4 83.2l3-.4v.9z"/>
</g>
<path d="M33.4 36.3h3M39.4 35.7v7.6M39.4 36.3h5.4M44.8 35.7v5.8M47.8 36.3h3" fill="none" stroke="#231f20" stroke-width=".21"/>
<g fill="#231f20">
<path d="M36.4 35.8l3 .5-3 .5z"/>
<path d="M44.8 36.3l3-.5v1z"/>
</g>
<path d="M44.8 35.7v5.8M47.8 36.3h8.5M59.3 35.7v7.1" fill="none" stroke="#231f20" stroke-width=".21"/>
<g fill="#231f20">
<path d="M56.3 35.8l3 .5-3 .5z"/>
<path d="M44.8 36.3l3-.5v1z"/>
</g>
<path d="M59.3 35.8v7M62.3 36.3h4.7M70 35.8v11.9" fill="none" stroke="#231f20" stroke-width=".21"/>
<g fill="#231f20">
<path d="M59.3 36.3l3-.5v1z"/>
<path d="M67 35.8l3 .5-3 .5z"/>
</g>
<path d="M70 49h8.8M78.2 52v5.1M70 60.1h8.8" fill="none" stroke="#231f20" stroke-width=".21"/>
<g fill="#231f20">
<path d="M78.2 49l.6 3h-1.1z"/>
<path d="M77.7 57.1h1.1l-.6 3z"/>
</g>
<path d="M70 60.1h8.9M70 73.5h8.9M78.4 63.1v7.4" fill="none" stroke="#231f20" stroke-width=".21"/>
<g fill="#231f20">
<path d="M78.4 60.1l.5 3h-1z"/>
<path d="M77.9 70.5h1l-.5 3z"/>
</g>
<path d="M78.2 31v9.9M60.4 43.9h18.4M70 49h8.8M78.2 43.9v5.1M78.2 52v3" fill="none" stroke="#231f20" stroke-width=".21"/>
<g fill="#231f20">
<path d="M78.2 49l.6 3h-1.1z"/>
<path d="M77.7 40.9h1.1l-.6 3z"/>
</g>
<path d="M60.4 43.9h25.8M85.7 46.8v27M60.4 76.8h25.8" fill="none" stroke="#231f20" stroke-width=".21"/>
<g fill="#231f20">
<path d="M85.7 43.9l.5 2.9h-1.1z"/>
<path d="M85.1 73.8h1.1l-.5 3z"/>
</g>
<path d="M115.6 28.3v21.5M118.6 28.8h19.7M141.3 28.3v21.5" fill="none" stroke="#231f20" stroke-width=".21"/>
<g fill="#231f20">
<path d="M115.6 28.8l3-.5v1.1z"/>
<path d="M138.3 28.3l3 .5-3 .6z"/>
</g>
<path d="M109.2 22.5v31.2M112.3 23.1h32.5M147.7 22.5v31.2" fill="none" stroke="#231f20" stroke-width=".21"/>
<g fill="#231f20">
<path d="M109.2 23.1l3.1-.6v1.1z"/>
<path d="M144.8 22.5l2.9 .6-2.9 .5z"/>
</g>
<path d="M105 18.3v39.6M108 18.9h41M152 18.3v39.6" fill="none" stroke="#231f20" stroke-width=".21"/>
<g fill="#231f20">
<path d="M105 18.9l3-.5v1z"/>
<path d="M149 18.4l3 .5-3 .5z"/>
</g>
<path d="M136.2 44.6h24.2M159.8 47.6v11.1M139.2 61.7h21.2" fill="none" stroke="#231f20" stroke-width=".21"/>
<g fill="#231f20">
<path d="M159.3 58.7h1l-.5 3z"/>
<path d="M159.8 44.6l.5 3h-1z"/>
</g>
<path d="M165.6 35.2v2.9M136.2 44.6h29.9M141.1 41.1h25M165.6 41.1v3.5M165.6 47.6v9.8" fill="none" stroke="#231f20" stroke-width=".21"/>
<g fill="#231f20">
<path d="M165 38.1h1.1l-.5 3z"/>
<path d="M165.6 44.6l.5 3h-1.1z"/>
</g>
<path d="M141.1 41.1h30.3M170.8 44.1v29.6M141.1 76.7h30.3" fill="none" stroke="#231f20" stroke-width=".21"/>
<g fill="#231f20">
<path d="M170.8 41.1l.5 3h-1z"/>
<path d="M170.3 73.7h1l-.5 3z"/>
<path d="M137.1 47.4l.4 .8h-.9z"/>
<path d="M136.6 48.2l-.4 1.5h-.5z"/>
<path d="M136.6 48.2h.5l-.9 1.5z"/>
<path d="M137.1 48.2l1.2 1.5h-.4z"/>
<path d="M137.1 48.2h.4l.8 1.5z"/>
<path d="M135.7 49.7h.5z"/>
<path d="M137.4 49.7h1z"/>
<path d="M137.9 49.7h.5z"/>
<path d="M135.7 49.7l.4 .1z"/>
<path d="M137.1 49.8h1.3z"/>
<path d="M137.4 49.7l1 .1z"/>
<path d="M135.7 49.8l.4 .1z"/>
<path d="M135.7 49.8h.4z"/>
<path d="M136.8 49.9h1.7z"/>
<path d="M137.1 49.8l1.4 .1z"/>
<path d="M135.6 49.9h.5z"/>
<path d="M136.6 49.9h1.9z"/>
<path d="M135.6 49.9l.4 .1h-.5z"/>
<path d="M135.6 49.9h.5l-.1 .1z"/>
<path d="M136.6 49.9l1.9 .1h-1.9z"/>
<path d="M136.6 49.9h1.9v.1z"/>
<path d="M135.5 50h.5z"/>
<path d="M136.6 50h1.1z"/>
<path d="M136.6 50h1.2z"/>
<path d="M137.8 50h.7z"/>
<path d="M135.5 50l.4 .2h-.4z"/>
<path d="M135.5 50h.5l-.1 .2z"/>
<path d="M136.6 50l.5 .2h-.6z"/>
<path d="M136.6 50h1.1l-.6 .2z"/>
<path d="M135.5 50.2h.4z"/>
<path d="M136.5 50.2h.2z"/>
<path d="M136.5 50.2h.6z"/>
<path d="M135.4 50.3h.4z"/>
<path d="M135.4 50.2h.5z"/>
<path d="M136.4 50.2h.3z"/>
<path d="M135.4 50.3l.3 .2h-.5z"/>
<path d="M135.4 50.3h.4l-.1 .2z"/>
<path d="M135.2 50.5l.5 .1z"/>
<path d="M135.2 50.5h.5z"/>
<path d="M137.4 50.6h1.5z"/>
<path d="M135.2 50.6h.5z"/>
<path d="M137.1 50.6h1.8z"/>
<path d="M135.2 50.6l.4 .1h-.5z"/>
<path d="M135.2 50.6h.5l-.1 .1z"/>
</g>
<path d="M136.4 50.7h2.6" fill="none" stroke="#231f20" stroke-width=".2"/>
<g fill="#231f20">
<path d="M137.1 50.6h1.8l.1 .1z"/>
<path d="M135.1 50.7h1.2z"/>
</g>
<path d="M135 50.9h2.7M135 50.8h4.1M136.3 50.7h2.7" fill="none" stroke="#231f20" stroke-width=".2"/>
<path d="M137.7 50.9h1.4z" fill="#231f20"/>
<path d="M134.9 51h2.8" fill="none" stroke="#231f20" stroke-width=".2"/>
<g fill="#231f20">
<path d="M138.5 50.9l.6 .1z"/>
<path d="M138.5 50.9h.6v.1z"/>
</g>
<path d="M134.9 51h2.2" fill="none" stroke="#231f20" stroke-width=".2"/>
<path d="M135 51h2.1" fill="none" stroke="#231f20" stroke-width=".2"/>
<path d="M135 51l1.3 .2z" fill="#231f20"/>
<path d="M135 51.1h2" fill="none" stroke="#231f20" stroke-width=".2"/>
<path d="M135.6 51.2h.7z" fill="#231f20"/>
<g fill="none" stroke="#231f20" stroke-width=".21">
<path d="M137.1 47.4l1.4 2.6-2.1 .3 .2-.4 1.3-.2-.8-1.5-1.5 2.5 2.4-.2 .9 .1 .2 .4a5.2 5.2 0 0 0-2.8 .2l-1.4-.2z"/>
<circle cx="196.3" cy="42.6" r="1.34"/>
<circle cx="221.5" cy="42.6" r="1.33"/>
</g>
<text font-size="6.3" fill="#e11f25" x="232.8" y="159.9">CONTROLLED</text>
<text font-size="6.3" fill="#050504" x="196.5" y="166.3">Qualtek Electronics Corp.</text>
<g font-size="4.9" fill="#050504">
<text x="214.9" y="170.5">PPC DIVISION</text>
<text x="208.1" y="176.9">719W-00/03</text>
</g>
<text font-size="4.2" fill="#050504" x="207.5" y="185.9">AC RECEPTACLE</text>
<g font-size="3.5" fill="#050504">
<text x="8.2" y="11.6">THESE DRAWINGS ARE THE PROPERTY OF QUALTEK</text>
<text x="8.2" y="15.8">ELECTRONICS AND NOT TO BE REPRODUCED FOR</text>
<text x="8.2" y="20.1">OR COMMUNICATED TO A THIRD PARTY WITHOUT</text>
<text x="8.2" y="24.3">THE EXPRESS WRITTEN PERMISSION OF AN OFFICER</text>
<text x="8.2" y="28.5">OF QUALTEK ELECTRONICS.</text>
<text x="218.3" y="195.9">UNIT: mm</text>
<text x="252.3" y="195.9">REV. D</text>
</g>
<g font-size="3.5" fill="#231f20">
<text x="123.3" y="22.4">36 ± 0.2</text>
<text x="127.3" y="18.2">44</text>
<text x="124.1" y="27.3">24 ±</text>
<text x="41.5" y="35.7">5</text>
<text x="48.5" y="35.6">13.6</text>
<text x="62.3" y="35.6">10</text>
<text x="81.4" y="33.4" transform="rotate(-90 81.4 33.4)">5</text>
<text x="120.4" y="33.2">7±0.17±0.1</text>
<text x="81.3" y="57.2" transform="rotate(-90 81.3 57.2)">10.4</text>
<text x="163" y="58.4" transform="rotate(-90 163 58.4)">16 ±</text>
<text x="168.3" y="57.1" transform="rotate(-90 168.3 57.1)">3.2</text>
<text x="34.3" y="63.1" transform="rotate(-90 34.3 63.1)">31.0</text>
<text x="88.3" y="63.1" transform="rotate(-90 88.3 63.1)">30.8</text>
<text x="81.4" y="69.5" transform="rotate(-90 81.4 69.5)">12.5</text>
<text x="97.8" y="70.6">Ø3.4</text>
<text x="173.9" y="66.7" transform="rotate(-90 173.9 66.7)">33.0 ± 0.3</text>
<text x="100.5" y="74.3">Ø6.0</text>
<text x="150.4" y="81.2">R2.5</text>
<text x="36.5" y="85.1">4.8</text>
<text x="44.9" y="89.2">2.8</text>
<text x="81.1" y="85">15 ±</text>
<text x="149.4" y="88.5">36</text>
<text x="207" y="86">26.8</text>
<text x="222.9" y="88.2">36</text>
<text x="24.6" y="92.6">R0.8</text>
<text x="82.5" y="90.7">12 ±</text>
<text x="145.1" y="95.9">28.8 ±</text>
<text x="195.3" y="95.3" transform="rotate(23 195.3 95.3)">R1.0</text>
<text x="21.1" y="100.1" transform="rotate(-90 21.1 100.1)">1.3</text>
<text x="117.4" y="99.6">R2.0</text>
<text x="219.2" y="96.1">27.3 ±</text>
<text x="13.5" y="111.4">R1.4</text>
<text x="261.3" y="125.2" transform="rotate(-90 261.3 125.2)">31.4 ±</text>
<text x="117" y="127.9" transform="rotate(-20 117 127.9)">Ø3.5</text>
<text x="191.1" y="128" transform="rotate(-20 191.1 128)">Ø3.5</text>
<text x="35.6" y="134.5">28.3</text>
<text x="56.4" y="133.3">90˚</text>
<text x="140.4" y="141.2">PANEL CUTOUT</text>
<text x="213.5" y="141.6">PANEL CUTOUT</text>
<text x="122.4" y="145.5">INLET FLANGE MOUNTED BEHIND PANEL</text>
<text x="195.5" y="145.8">INLET FLANGE MOUNTED IN FRONT OF PANEL</text>
</g>
<g font-size="3.2" fill="#050504">
<text x="35.6" y="140.9">NOTES:</text>
<text x="35.6" y="148.5">MATERIAL:</text>
<text x="42.3" y="152.3">MOULDING: NYLON, FLAMMABILITY RATING UL 94 V-0</text>
<text x="35.6" y="159.9">RATING: 10A 250V AC</text>
<text x="42.3" y="156.1">CONTACTS: BRASS, PINS NICKEL PLATED, TAGS TIN PLATED</text>
<text x="35.6" y="163.7">CONTACT RESISTANCE: &lt;10m OHM</text>
<text x="35.6" y="167.5">INSULATION RESISTANCE: &gt;100M OHM 500VDC MIN</text>
<text x="35.6" y="171.3">DIELECTRICS STRENGTH: 2000VAC/1mA 1MIN</text>
<text x="35.6" y="175.1">A.C. BREAKDOWN:</text>
<text x="42.3" y="179">POLE-POLE: 5kV</text>
<text x="42.3" y="182.8">POLES-PANEL: 4.0kV</text>
<text x="35.6" y="186.6">OPERATING TEMPERATURE: -10 °C TO +60 °C</text>
<text x="35.6" y="190.4">APPROVALS: UL,CSA, TUV, CCC</text>
<text x="35.6" y="194.2">DUAL FUSEHOLDER, ONE ACTIVE, ONE SPARE</text>
<text x="35.6" y="198">FUSES NOT INCLUDED - RECOMMENDED SIZE: 5 X 20mm</text>
<text x="35.6" y="201.8">RECOMMENDED SCREW SIZE: M3.0</text>
<text x="35.6" y="205.6">RoHS COMPLIANT</text>
</g>
<g font-size="2.8" fill="#050504">
<text x="156.7" y="167">Dim</text>
<text x="170.3" y="167.3">Tolerance</text>
<text x="155.7" y="171.3">range</text>
<text x="174.2" y="171.5">+/-</text>
<text x="156" y="175.5">(mm)</text>
<text x="172.8" y="175.7">(mm)</text>
<text x="186.9" y="174.6">Part Number:</text>
<text x="157.5" y="183.1">0-1</text>
<text x="173.4" y="183.3">0.15</text>
<text x="186.7" y="182.3">Description:</text>
<text x="157.5" y="187.7">1-6</text>
<text x="173.4" y="187.8">0.20</text>
<text x="156.1" y="196.8">18-50</text>
<text x="156.8" y="192.2">6-18</text>
<text x="173.4" y="192.2">0.30</text>
<text x="173.4" y="196.7">0.50</text>
<text x="155.4" y="201.3">50-120</text>
<text x="173.4" y="201.2">0.70</text>
<text x="189.5" y="201.6">Drawn / Date</text>
<text x="217" y="201.7">Checked / Date</text>
<text x="247.7" y="201.6">Approved / Date</text>
<text x="154.6" y="205.8">120-250</text>
<text x="173.4" y="205.7">0.90</text>
<text x="191.5" y="209.1">08-28-02</text>
<text x="191.9" y="206.6">B.Zhang</text>
<text x="219.9" y="207.9">08-28-02</text>
<text x="248.6" y="207.8">JJH / 08-28-02</text>
<text x="154.6" y="210.3">250-500</text>
<text x="173.4" y="210.2">1.20</text>
</g>
<g font-size="2.5" fill="#050504">
<text x="164.4" y="11.7">REV.</text>
<text x="192.7" y="11.8">DESCRIPTION</text>
<text x="208.5" y="8.1">REVISION</text>
<text x="236.6" y="11.8">DATE</text>
<text x="254.9" y="11.8">APPROVED</text>
<text x="165.8" y="15.3">B</text>
<text x="172.9" y="15.3">RoHS Compliancy</text>
<text x="236" y="15.4">06-01-06</text>
<text x="259" y="15.3">DP</text>
<text x="165.8" y="18.8">C</text>
<text x="165.8" y="22.3">D</text>
<text x="172.9" y="18.8">Graphics Update</text>
<text x="172.9" y="22.3">Updated Approvals and Added Dimension Specifications</text>
<text x="236" y="18.9">03-20-08</text>
<text x="236" y="22.4">05-12-16</text>
<text x="259" y="18.9">DP</text>
<text x="259" y="22.4">LY</text>
</g>
<g font-size="2.1" fill="#231f20">
<text x="131.3" y="25.5">0.5</text>
<text x="131.3" y="28.1">0</text>
<text x="161.7" y="51.4" transform="rotate(-90 161.7 51.4)">0.5</text>
<text x="164.3" y="51.4" transform="rotate(-90 164.3 51.4)">0</text>
<text x="88.5" y="83.1">0.5</text>
<text x="88.5" y="85.6">0</text>
<text x="89.7" y="88.5">1</text>
<text x="89.7" y="91">0.5</text>
<text x="154.6" y="94">0.2</text>
<text x="228.6" y="94.2">0.2</text>
<text x="154.6" y="96.5">0</text>
<text x="228.6" y="96.7">0</text>
<text x="259.7" y="115.5" transform="rotate(-90 259.7 115.5)">0.5</text>
<text x="262.3" y="115.5" transform="rotate(-90 262.3 115.5)">0</text>
</g>
</svg>
